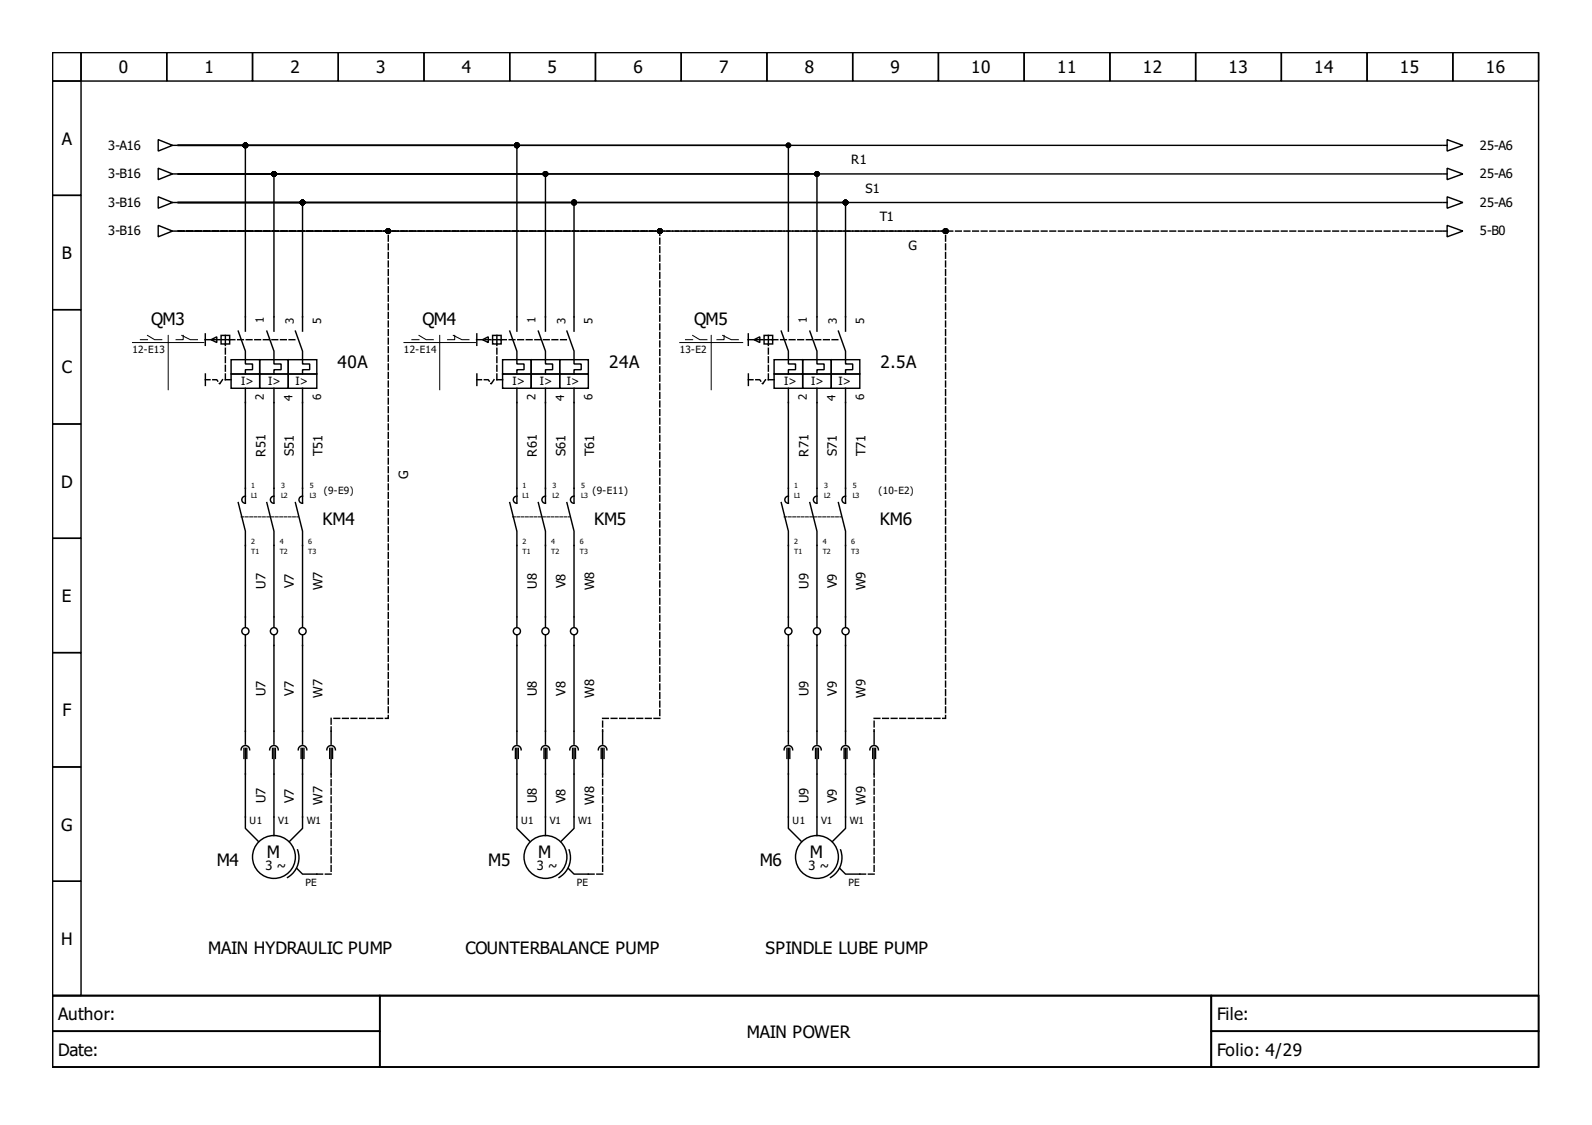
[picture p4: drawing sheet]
<svg xmlns="http://www.w3.org/2000/svg" width="297mm" height="210mm" viewBox="0 0 297 210" stroke-linecap="round" stroke-linejoin="round" font-family="sans-serif">
<g fill="none" stroke="#000" stroke-width=".27">
<path d="M9.8 9.8h277.3v176h-277.3zM9.8 9.8h5.3v5.3h-5.3zM9.8 15.1h5.3v21.4h-5.3zM15.1 9.8h16v5.3h-16zM31.1 9.8h16v5.3h-16zM47.1 9.8h16v5.3h-16zM63.1 9.8h16v5.3h-16zM79.1 9.8h16v5.3h-16zM95.1 9.8h16v5.3h-16zM111.1 9.8h16v5.3h-16zM127.1 9.8h16v5.3h-16zM143.1 9.8h16v5.3h-16z"/>
<path d="M159.1 9.8h16v5.3h-16zM175.1 9.8h16v5.3h-16zM191.1 9.8h16v5.3h-16zM207.1 9.8h16v5.3h-16zM223.1 9.8h16v5.3h-16zM239.1 9.8h16v5.3h-16zM255.1 9.8h16v5.3h-16zM271.1 9.8h16v5.3h-16zM9.8 36.5h5.3v21.3h-5.3zM29.5 26.1l2.7 1-2.7 1.1zM29.5 31.4l2.7 1.1-2.7 1zM29.5 36.7l2.7 1.1-2.7 1.1z"/>
<path d="M32.2 37.8h.8M32.2 32.5h.8M32.2 27.1h.8M33.3 27.1h113.8v34.7M33.3 37.8h73.8v24M33.3 37.8h124.5v24M33.3 27.1h12.5v34.7M33.3 27.1h63.1v34.7M33.3 27.1h235.6M33.3 32.5h68.5v29.3M33.3 32.5h17.8v29.3M33.3 32.5h235.6"/>
<path d="M33.3 37.8h235.6M33.3 32.5h119.1v29.3M33.3 37.8h23.1v24M269.2 37.8h.8M269.2 32.5h.8M269.2 27.1h.8M270 36.7l2.9 1.1-2.9 1.1zM270 31.4l2.9 1.1-2.9 1zM270 26.1l2.9 1-2.9 1.1zM9.8 57.8h5.3v21.3h-5.3zM29.5 42.1l2.7 1-2.7 1.1zM32.2 43.1h.8"/>
<path d="M269.2 43.1h.8M270 42.1l2.9 1-2.9 1.1zM9.8 79.1h5.3v21.3h-5.3zM38.3 62.3v2.1M38.3 69.8v2.1M39.4 63.4l1.1-.6v1.1zM41.2 63.4h1.7M41.3 62.6h1.6v1.6h-1.6zM42.1 62.6v1.6M43.1 67.1h5.3v2.7h-5.3zM43.1 69.8h5.3v2.6h-5.3zM44.4 61.8l1.4 3.7v2.4h1.3v1.1h-1.3v.8"/>
<path d="M45.8 72.4v21.4M48.4 67.1h5.4v2.7h-5.4zM48.4 69.8h5.4v2.6h-5.4zM49.8 61.8l1.3 3.7v2.4h1.3v1.1h-1.3v.8M51.1 72.4v21.4M53.8 67.1h5.3v2.7h-5.3zM53.8 69.8h5.3v2.6h-5.3zM55.1 61.8l1.3 3.7v2.4h1.4v1.1h-1.4v.8M56.4 72.4v21.4M89 62.3v2.1M89 69.8v2.1M90 63.4l1.1-.6v1.1z"/>
<path d="M91.9 63.4h1.6M91.9 62.6h1.6v1.6h-1.6zM92.7 62.6v1.6M93.8 67.1h5.3v2.7h-5.3zM93.8 69.8h5.3v2.6h-5.3zM95.1 61.8l1.3 3.7v2.4h1.4v1.1h-1.4v.8M96.4 72.4v21.4M99.1 67.1h5.3v2.7h-5.3zM99.1 69.8h5.3v2.6h-5.3zM100.4 61.8l1.4 3.7v2.4h1.3v1.1h-1.3v.8M101.8 72.4v21.4M104.4 67.1h5.4v2.7h-5.4z"/>
<path d="M104.4 69.8h5.4v2.6h-5.4zM105.8 61.8l1.3 3.7v2.4h1.3v1.1h-1.3v.8M107.1 72.4v21.4M139.6 62.3v2.1M139.6 69.8v2.1M140.7 63.4l1.1-.6v1.1zM142.5 63.4h1.7M142.6 62.6h1.6v1.6h-1.6zM143.4 62.6v1.6M144.4 67.1h5.4v2.7h-5.4zM144.4 69.8h5.4v2.6h-5.4zM145.8 61.8l1.3 3.7v2.4h1.3v1.1h-1.3v.8"/>
<path d="M147.1 72.4v21.4M149.8 67.1h5.3v2.7h-5.3zM149.8 69.8h5.3v2.6h-5.3zM151.1 61.8l1.3 3.7v2.4h1.4v1.1h-1.4v.8M152.4 72.4v21.4M155.1 67.1h5.3v2.7h-5.3zM155.1 69.8h5.3v2.6h-5.3zM156.4 61.8l1.4 3.7v2.4h1.3v1.1h-1.3v.8M157.8 72.4v21.4M44.4 93.8l1.4 5.3v17.9M45.8 92.6a.67 .67 0 0 0-.7 .6 .67 .67 0 0 0 .7 .7M49.8 93.8l1.3 5.3v17.9"/>
<path d="M51.1 92.6a.67 .67 0 0 0-.7 .6 .67 .67 0 0 0 .7 .7M55.1 93.8l1.3 5.3v17.9M56.4 92.6a.67 .67 0 0 0-.6 .6 .67 .67 0 0 0 .6 .7M95.1 93.8l1.3 5.3v17.9M96.4 92.6a.67 .67 0 0 0-.6 .6 .67 .67 0 0 0 .6 .7M100.4 93.8l1.4 5.3v17.9M101.8 92.6a.67 .67 0 0 0-.7 .6 .67 .67 0 0 0 .7 .7M105.8 93.8l1.3 5.3v17.9M107.1 92.6a.67 .67 0 0 0-.7 .6 .67 .67 0 0 0 .7 .7M145.8 93.8l1.3 5.3v17.9M147.1 92.6a.67 .67 0 0 0-.7 .6 .67 .67 0 0 0 .7 .7M151.1 93.8l1.3 5.3v17.9"/>
<path d="M152.4 92.6a.67 .67 0 0 0-.6 .6 .67 .67 0 0 0 .6 .7M156.4 93.8l1.4 5.3v17.9M157.8 92.6a.67 .67 0 0 0-.7 .6 .67 .67 0 0 0 .7 .7M9.8 100.4h5.3v21.4h-5.3zM45.8 118.6v20.2M51.1 118.6v20.2M56.4 118.6v20.2M96.4 118.6v20.2M101.8 118.6v20.2M107.1 118.6v20.2M147.1 118.6v20.2M152.4 118.6v20.2"/>
<path d="M157.8 118.6v20.2M9.8 121.8h5.3v21.3h-5.3zM45 139.9a.8 .8 0 0 1 .8-.8 .8 .8 0 0 1 .8 .8M45.5 139.6v1.9M45.8 139.6v15l2.4 2.4M46 139.6v1.9M50.3 139.9a.8 .8 0 0 1 .8-.8 .8 .8 0 0 1 .8 .8M50.8 139.6v1.9M51.1 139.6v16.3M51.4 139.6v1.9M55.6 139.9a.8 .8 0 0 1 .8-.8 .8 .8 0 0 1 .8 .8M56.2 139.6v1.9"/>
<path d="M56.4 139.6v15l-2.4 2.4M56.7 139.6v1.9M61 139.9a.8 .8 0 0 1 .8-.8 .8 .8 0 0 1 .8 .8M61.5 139.6v1.9M61.8 136.4v2.4M61.8 139.6v4.8M62 139.6v1.9M95.6 139.9a.8 .8 0 0 1 .8-.8 .8 .8 0 0 1 .8 .8M96.2 139.6v1.9M96.4 139.6v15l2.4 2.4M96.7 139.6v1.9M101 139.9a.8 .8 0 0 1 .8-.8 .8 .8 0 0 1 .8 .8"/>
<path d="M101.5 139.6v1.9M101.8 139.6v16.3M102 139.6v1.9M106.3 139.9a.8 .8 0 0 1 .8-.8 .8 .8 0 0 1 .8 .8M106.8 139.6v1.9M107.1 139.6v15l-2.4 2.4M107.4 139.6v1.9M111.6 139.9a.8 .8 0 0 1 .8-.8 .8 .8 0 0 1 .8 .8M112.2 139.6v1.9M112.4 136.4v2.4M112.4 139.6v4.8M112.7 139.6v1.9"/>
<path d="M146.3 139.9a.8 .8 0 0 1 .8-.8 .8 .8 0 0 1 .8 .8M146.8 139.6v1.9M147.1 139.6v15l2.4 2.4M147.4 139.6v1.9M151.6 139.9a.8 .8 0 0 1 .8-.8 .8 .8 0 0 1 .8 .8M152.2 139.6v1.9M152.4 139.6v16.3M152.7 139.6v1.9M157 139.9a.8 .8 0 0 1 .8-.8 .8 .8 0 0 1 .8 .8M157.5 139.6v1.9M157.8 139.6v15l-2.4 2.4M158 139.6v1.9"/>
<path d="M162.3 139.9a.8 .8 0 0 1 .8-.8 .8 .8 0 0 1 .8 .8M162.8 139.6v1.9M163.1 136.4v2.4M163.1 139.6v4.8M163.4 139.6v1.9M9.8 143.1h5.3v21.3h-5.3zM55.5 158.6a4.3 4.3 0 0 1-1.9 5.1M106.2 158.6a4.3 4.3 0 0 1-1.9 5.1M156.8 158.6a4.3 4.3 0 0 1-1.8 5.1M9.8 164.4h5.3v21.4h-5.3zM55.4 162l1 1.1h2.7M106 162l1.1 1.1h2.7"/>
<path d="M156.7 162l1.1 1.1h2.6M9.8 185.8h277.3v13.3h-277.3zM9.8 185.8h61v6.6h-61zM9.8 192.4h61v6.7h-61zM70.8 185.8h155.2v13.3h-155.2zM226 185.8h61.1v6.6h-61.1zM226 192.4h61.1v6.7h-61.1z"/>
<circle cx="45.8" cy="117.8" r=".67"/>
<circle cx="51.1" cy="117.8" r=".67"/>
<circle cx="56.4" cy="117.8" r=".67"/>
<circle cx="96.4" cy="117.8" r=".67"/>
<circle cx="101.8" cy="117.8" r=".67"/>
<circle cx="107.1" cy="117.8" r=".67"/>
<circle cx="147.1" cy="117.8" r=".67"/>
<circle cx="152.4" cy="117.8" r=".67"/>
<circle cx="157.8" cy="117.8" r=".67"/>
<circle cx="51.1" cy="159.9" r="4"/>
<circle cx="101.8" cy="159.9" r="4"/>
<circle cx="152.4" cy="159.9" r="4"/>
</g>
<g fill="none" stroke="#000" stroke-width=".27" stroke-dasharray="1.1 .5">
<path d="M33.3 43.1h143.1v90.9h-13.3v2.4M33.3 43.1h89.8v90.9h-10.7v2.4M33.3 43.1h39.1v90.9h-10.6v2.4M268.9 43.1h-235.6M38.3 63.4h3M42.1 70.8v-6.6M42.7 63.4h12.8M43.1 70.8h-1.6l-.5 .8-.5-.8h-2.2M88.9 63.4h3.1M92.7 70.8v-6.6M93.4 63.4h12.7M93.8 70.8h-1.6l-.6 .8-.5-.8h-2.1"/>
<path d="M139.6 63.4h3M143.4 70.8v-6.6M144.1 63.4h12.7M144.4 70.8h-1.6l-.5 .8-.5-.8h-2.2M59.1 163.1h2.7v-18.7M109.8 163.1h2.6v-18.7M160.4 163.1h2.7v-18.7"/>
</g>
<g fill="none" stroke="#000" stroke-width=".19">
<path d="M24.7 63.9h13.4M26.2 63.4h1.3M27.5 62.6l1.4 .8h1.3M31.4 62.6v10.1M33.9 62.6l1.6 .8h1.4M34.2 62.6v.8h-1.3M75.4 63.9h13.3M76.8 63.4h1.4M78.2 62.6l1.3 .8h1.3M82 62.6v10.1M84.6 62.6l1.6 .8h1.3M84.8 62.6v.8h-1.3"/>
<path d="M126.8 63.9h11.8M127.9 63.4h1.3M129.2 62.6l1.4 .8h1.3M132.7 62.6v10.1M134.8 62.6l1.6 .8h1.4M135.1 62.6v.8h-1.3"/>
</g>
<path d="M45 96.4h10.6M95.6 96.4h10.7M146.3 96.4h10.7" fill="none" stroke="#000" stroke-width=".19" stroke-dasharray=".5 .3"/>
<g fill="#000" stroke="#000" stroke-width=".27">
<circle cx="45.8" cy="27.1" r=".4"/>
<circle cx="51.1" cy="32.5" r=".4"/>
<circle cx="56.4" cy="37.8" r=".4"/>
<circle cx="96.4" cy="27.1" r=".4"/>
<circle cx="101.8" cy="32.5" r=".4"/>
<circle cx="107.1" cy="37.8" r=".4"/>
<circle cx="147.1" cy="27.1" r=".4"/>
<circle cx="152.4" cy="32.5" r=".4"/>
<circle cx="157.8" cy="37.8" r=".4"/>
<circle cx="72.4" cy="43.1" r=".4"/>
<circle cx="123.1" cy="43.1" r=".4"/>
<circle cx="176.4" cy="43.1" r=".4"/>
</g>
<g font-size="3.2">
<text x="22.2" y="13.7">0</text>
<text x="38.2" y="13.7">1</text>
<text x="54.2" y="13.7">2</text>
<text x="70.2" y="13.7">3</text>
<text x="86.2" y="13.7">4</text>
<text x="102.2" y="13.7">5</text>
<text x="118.2" y="13.7">6</text>
<text x="134.2" y="13.7">7</text>
<text x="150.2" y="13.7">8</text>
<text x="166.2" y="13.7">9</text>
<text x="181.2" y="13.7">10</text>
<text x="197.2" y="13.7">11</text>
<text x="213.2" y="13.7">12</text>
<text x="229.2" y="13.7">13</text>
<text x="245.2" y="13.7">14</text>
<text x="261.2" y="13.7">15</text>
<text x="277.2" y="13.7">16</text>
<text x="11.5" y="27">A</text>
<text x="11.5" y="48.3">B</text>
<text x="28.2" y="60.7">QM3</text>
<text x="78.8" y="60.7">QM4</text>
<text x="129.5" y="60.7">QM5</text>
<text x="11.5" y="69.6">C</text>
<text x="63" y="68.7">40A</text>
<text x="113.6" y="68.7">24A</text>
<text x="164.3" y="68.7">2.5A</text>
<text x="11.4" y="91">D</text>
<text x="60.2" y="98">KM4</text>
<text x="110.8" y="98">KM5</text>
<text x="164.2" y="98">KM6</text>
<text x="11.5" y="112.3">E</text>
<text x="11.7" y="133.6">F</text>
<text x="11.4" y="155">G</text>
<text x="40.5" y="161.6">M4</text>
<text x="49.8" y="160.2">M</text>
<text x="91.1" y="161.6">M5</text>
<text x="100.4" y="160.2">M</text>
<text x="141.8" y="161.6">M6</text>
<text x="151.1" y="160.2">M</text>
<text x="11.4" y="176.3">H</text>
<text x="38.9" y="178">MAIN HYDRAULIC PUMP</text>
<text x="86.8" y="178">COUNTERBALANCE PUMP</text>
<text x="142.8" y="178">SPINDLE LUBE PUMP</text>
<text x="10.9" y="190.3">Author:</text>
<text x="227.1" y="190.3">File:</text>
<text x="10.9" y="197">Date:</text>
<text x="139.4" y="193.6">MAIN POWER</text>
<text x="227.1" y="197">Folio: 4/29</text>
</g>
<g font-size="2.4">
<text x="20.2" y="27.9">3-A16</text>
<text x="276.1" y="27.9">25-A6</text>
<text x="20.2" y="33.3">3-B16</text>
<text x="158.8" y="30.6">R1</text>
<text x="161.5" y="35.9">S1</text>
<text x="276.1" y="33.3">25-A6</text>
<text x="20.2" y="38.6">3-B16</text>
<text x="164.2" y="41.3">T1</text>
<text x="276.1" y="38.6">25-A6</text>
<text x="20.2" y="43.9">3-B16</text>
<text x="169.5" y="46.6">G</text>
<text x="276.1" y="43.9">5-B0</text>
<text x="49.5" y="85.2" transform="rotate(-90 49.5 85.2)">R51</text>
<text x="54.8" y="85.1" transform="rotate(-90 54.8 85.1)">S51</text>
<text x="60.2" y="85.1" transform="rotate(-90 60.2 85.1)">T51</text>
<text x="76.2" y="89.4" transform="rotate(-90 76.2 89.4)">G</text>
<text x="100.2" y="85.2" transform="rotate(-90 100.2 85.2)">R61</text>
<text x="105.5" y="85.1" transform="rotate(-90 105.5 85.1)">S61</text>
<text x="110.8" y="85.1" transform="rotate(-90 110.8 85.1)">T61</text>
<text x="150.8" y="85.2" transform="rotate(-90 150.8 85.2)">R71</text>
<text x="156.2" y="85.1" transform="rotate(-90 156.2 85.1)">S71</text>
<text x="161.5" y="85.1" transform="rotate(-90 161.5 85.1)">T71</text>
<text x="49.5" y="109.9" transform="rotate(-90 49.5 109.9)">U7</text>
<text x="54.8" y="109.8" transform="rotate(-90 54.8 109.8)">V7</text>
<text x="60.2" y="110.2" transform="rotate(-90 60.2 110.2)">W7</text>
<text x="100.2" y="109.9" transform="rotate(-90 100.2 109.9)">U8</text>
<text x="105.5" y="109.8" transform="rotate(-90 105.5 109.8)">V8</text>
<text x="110.8" y="110.2" transform="rotate(-90 110.8 110.2)">W8</text>
<text x="150.8" y="109.9" transform="rotate(-90 150.8 109.9)">U9</text>
<text x="156.2" y="109.8" transform="rotate(-90 156.2 109.8)">V9</text>
<text x="161.5" y="110.2" transform="rotate(-90 161.5 110.2)">W9</text>
<text x="49.5" y="129.9" transform="rotate(-90 49.5 129.9)">U7</text>
<text x="54.8" y="129.8" transform="rotate(-90 54.8 129.8)">V7</text>
<text x="60.2" y="130.2" transform="rotate(-90 60.2 130.2)">W7</text>
<text x="100.2" y="129.9" transform="rotate(-90 100.2 129.9)">U8</text>
<text x="105.5" y="129.8" transform="rotate(-90 105.5 129.8)">V8</text>
<text x="110.8" y="130.2" transform="rotate(-90 110.8 130.2)">W8</text>
<text x="150.8" y="129.9" transform="rotate(-90 150.8 129.9)">U9</text>
<text x="156.2" y="129.8" transform="rotate(-90 156.2 129.8)">V9</text>
<text x="161.5" y="130.2" transform="rotate(-90 161.5 130.2)">W9</text>
<text x="49.5" y="149.9" transform="rotate(-90 49.5 149.9)">U7</text>
<text x="54.8" y="149.8" transform="rotate(-90 54.8 149.8)">V7</text>
<text x="100.2" y="149.9" transform="rotate(-90 100.2 149.9)">U8</text>
<text x="105.5" y="149.8" transform="rotate(-90 105.5 149.8)">V8</text>
<text x="150.8" y="149.9" transform="rotate(-90 150.8 149.9)">U9</text>
<text x="156.2" y="149.8" transform="rotate(-90 156.2 149.8)">V9</text>
<text x="60.2" y="150.2" transform="rotate(-90 60.2 150.2)">W7</text>
<text x="110.8" y="150.2" transform="rotate(-90 110.8 150.2)">W8</text>
<text x="161.5" y="150.2" transform="rotate(-90 161.5 150.2)">W9</text>
<text x="49.5" y="162.3">3 ~</text>
<text x="100.2" y="162.3">3 ~</text>
<text x="150.8" y="162.3">3 ~</text>
</g>
<g font-size="2.1">
<text x="49.2" y="60.2" transform="rotate(-90 49.2 60.2)">1</text>
<text x="54.8" y="60.4" transform="rotate(-90 54.8 60.4)">3</text>
<text x="59.9" y="60.4" transform="rotate(-90 59.9 60.4)">5</text>
<text x="99.9" y="60.2" transform="rotate(-90 99.9 60.2)">1</text>
<text x="105.5" y="60.4" transform="rotate(-90 105.5 60.4)">3</text>
<text x="110.6" y="60.4" transform="rotate(-90 110.6 60.4)">5</text>
<text x="150.6" y="60.2" transform="rotate(-90 150.6 60.2)">1</text>
<text x="156.2" y="60.4" transform="rotate(-90 156.2 60.4)">3</text>
<text x="161.2" y="60.4" transform="rotate(-90 161.2 60.4)">5</text>
<text x="45" y="71.9">I&gt;</text>
<text x="50" y="71.9">I&gt;</text>
<text x="55.1" y="71.9">I&gt;</text>
<text x="95.6" y="71.9">I&gt;</text>
<text x="100.7" y="71.9">I&gt;</text>
<text x="105.8" y="71.9">I&gt;</text>
<text x="146.3" y="71.9">I&gt;</text>
<text x="151.4" y="71.9">I&gt;</text>
<text x="156.4" y="71.9">I&gt;</text>
<text x="49.2" y="74.6" transform="rotate(-90 49.2 74.6)">2</text>
<text x="54.6" y="74.8" transform="rotate(-90 54.6 74.8)">4</text>
<text x="59.9" y="74.6" transform="rotate(-90 59.9 74.6)">6</text>
<text x="99.9" y="74.6" transform="rotate(-90 99.9 74.6)">2</text>
<text x="105.2" y="74.8" transform="rotate(-90 105.2 74.8)">4</text>
<text x="110.6" y="74.6" transform="rotate(-90 110.6 74.6)">6</text>
<text x="150.6" y="74.6" transform="rotate(-90 150.6 74.6)">2</text>
<text x="155.9" y="74.8" transform="rotate(-90 155.9 74.8)">4</text>
<text x="161.2" y="74.6" transform="rotate(-90 161.2 74.6)">6</text>
</g>
<g font-size="1.9">
<text x="24.7" y="65.8">12-E13</text>
<text x="75.4" y="65.8">12-E14</text>
<text x="126.8" y="65.8">13-E2</text>
<text x="60.4" y="92.2">(9-E9)</text>
<text x="110.6" y="92.2">(9-E11)</text>
<text x="163.9" y="92.2">(10-E2)</text>
<text x="46.6" y="153.8">U1</text>
<text x="51.9" y="153.8">V1</text>
<text x="57.2" y="153.8">W1</text>
<text x="97.2" y="153.8">U1</text>
<text x="102.6" y="153.8">V1</text>
<text x="107.9" y="153.8">W1</text>
<text x="147.9" y="153.8">U1</text>
<text x="153.2" y="153.8">V1</text>
<text x="158.6" y="153.8">W1</text>
<text x="57" y="165.2">PE</text>
<text x="107.6" y="165.2">PE</text>
<text x="158.3" y="165.2">PE</text>
</g>
<g font-size="1.3">
<text x="46.8" y="91.1">1</text>
<text x="46.8" y="93">L1</text>
<text x="52.4" y="91.1">3</text>
<text x="52.4" y="93">L2</text>
<text x="57.8" y="91.1">5</text>
<text x="57.8" y="93">L3</text>
<text x="97.5" y="91.1">1</text>
<text x="97.5" y="93">L1</text>
<text x="103.1" y="91.1">3</text>
<text x="103.1" y="93">L2</text>
<text x="108.4" y="91.1">5</text>
<text x="108.4" y="93">L3</text>
<text x="148.2" y="91.1">1</text>
<text x="148.2" y="93">L1</text>
<text x="153.8" y="91.1">3</text>
<text x="153.8" y="93">L2</text>
<text x="159.1" y="91.1">5</text>
<text x="159.1" y="93">L3</text>
<text x="46.8" y="101.5">2</text>
<text x="52.2" y="101.5">4</text>
<text x="57.5" y="101.5">6</text>
<text x="97.5" y="101.5">2</text>
<text x="102.8" y="101.5">4</text>
<text x="108.2" y="101.5">6</text>
<text x="148.2" y="101.5">2</text>
<text x="153.5" y="101.5">4</text>
<text x="158.8" y="101.5">6</text>
<text x="46.8" y="103.4">T1</text>
<text x="52.2" y="103.4">T2</text>
<text x="57.5" y="103.4">T3</text>
<text x="97.5" y="103.4">T1</text>
<text x="102.8" y="103.4">T2</text>
<text x="108.2" y="103.4">T3</text>
<text x="148.2" y="103.4">T1</text>
<text x="153.5" y="103.4">T2</text>
<text x="158.8" y="103.4">T3</text>
</g>
</svg>
